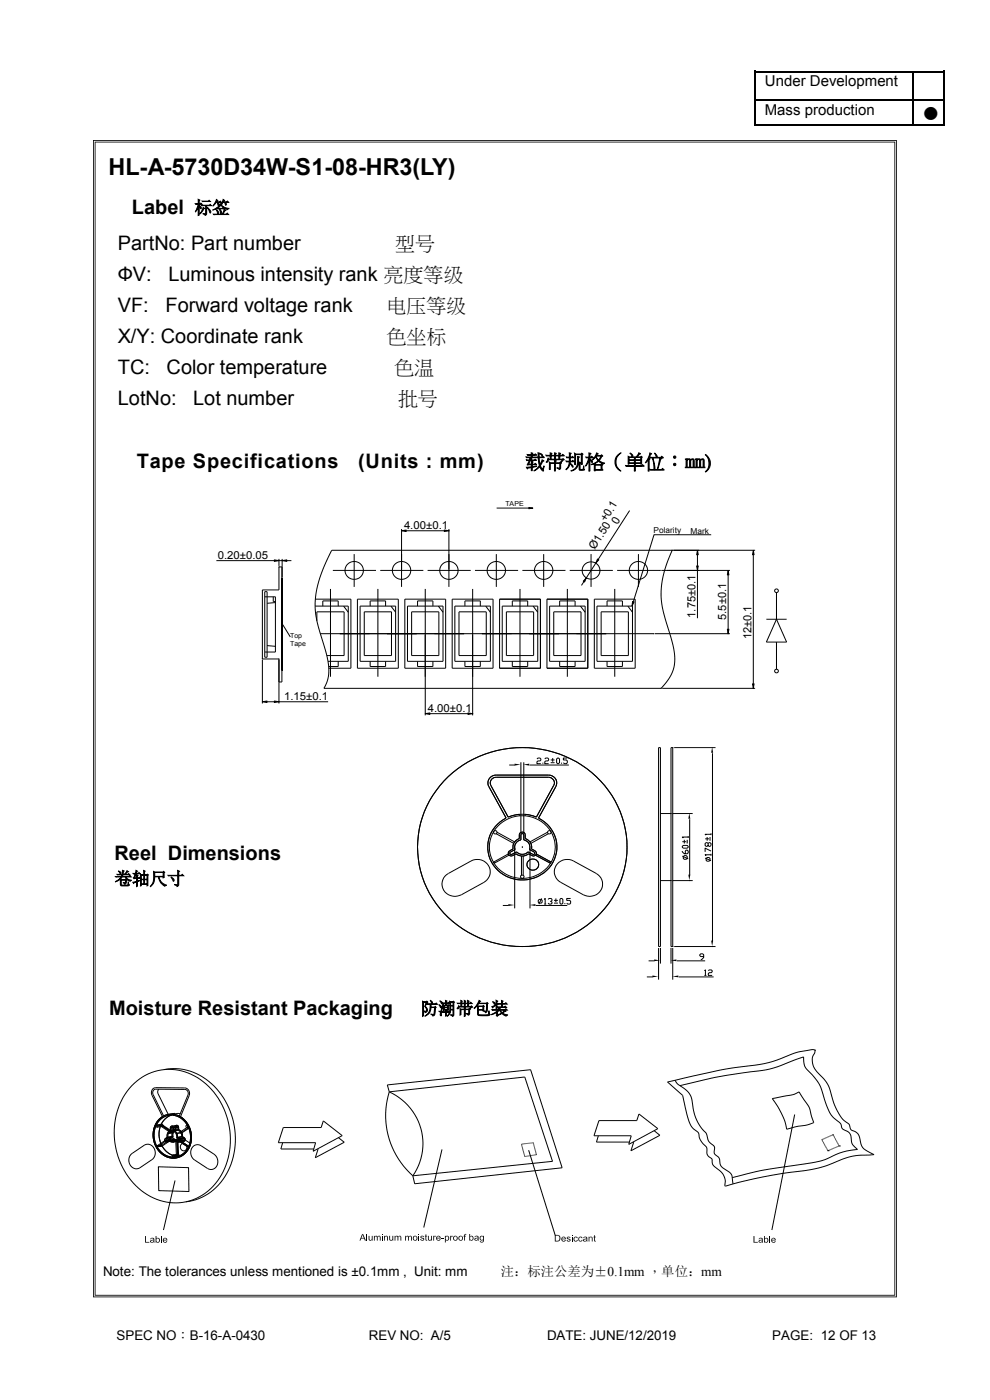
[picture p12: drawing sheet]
<svg xmlns="http://www.w3.org/2000/svg" width="210mm" height="297mm" viewBox="0 0 210 297" stroke-linecap="round" stroke-linejoin="round" font-family="sans-serif">
<path d="M20.3 30.2v244.5h169.4v-244.5zM20.1 30.1h169.8v244.8h-169.8zM19.9 29.9v245.2h170.2v-245.2zM19.7 29.7h170.6v245.5h-170.6z" fill="#000"/>
<path d="M160 15.2h40.3M160.2 15v11.3M193.8 15.3v11M200.2 15v11.3M160 26.5h40.3M160.3 21.2h39.7" fill="none" stroke="#000" stroke-width=".38"/>
<g fill="none" stroke="#000" stroke-width=".21">
<path d="M45.9 118.9h12.3M59.2 118.6v1.5M59.2 118.9h.7M59.9 118.6v3.9M60.8 118.9h1M75.1 117.6v6.9M85.2 112.2v12.3M86.2 112.6h8.1M95.2 112.2v12.3M95.2 112.6h.1M105.3 117.6v6.9M105.4 107.8h6.8"/>
<path d="M115.3 117.6v6.9M125.4 117.6v6.9M126.4 119.5l-2 3.1M126.4 119.5h.1M133.6 108.3l-6.7 10.4M135.4 117.6v6.9M142.8 116.7h17.4M148 117.7v2.4M150.9 113.4h-12.2l-4.3 14.2M159.8 117.7v27.4M56.2 126.6h2.2v11.7h-2.2M56.2 125.5h.5v13.9h-.5z"/>
<path d="M56.7 137l1.7 .1M58 126.6v1h.4M58.4 127.8l-1.7 .2M59.8 122.7l.1 19.5zM59.9 122.7h.1M60 132.5l1.6 2.6M66.8 128.6h7.1v11.7h-4.3M66.9 127.1h7.5v14.7h-4.6M67.2 131.7v-1.9h5.8v9.3h-3.7M68 134.4h70.7M68.5 128.6v-1.1h3.2v1.1M70.1 124.9v18.7"/>
<path d="M70.6 121h9.2M72.9 128.6l1 1.3M75.8 127.1h8.7v14.7h-8.7zM76.4 128.6h7.5v11.7h-7.5zM77.3 129.8h5.8v9.3h-5.8zM78.5 128.6v-1.1h3.3v1.1M80.2 124.9v18.7M80.7 121h9.1M82.9 128.6l1 1.3M85.9 127.1h8.6v14.7h-8.6zM86.4 128.6h7.6v11.7h-7.6zM87.3 129.8h5.8v9.3h-5.8z"/>
<path d="M88.6 128.6v-1.1h3.2v1.1M90.2 124.9v26.9M90.7 121h9.2M93 128.6l1 1.3M95.9 127.1h8.7v14.7h-8.7zM96.5 128.6h7.5v11.7h-7.5zM97.4 129.8h5.8v9.3h-5.8zM98.6 128.6v-1.1h3.3v1.1M100.3 124.9v26.9M100.8 121h9.1M103 128.6l1 1.3M106 127.1h8.6v14.7h-8.6z"/>
<path d="M106.5 128.6h7.6v11.7h-7.6zM107.4 129.8h5.8v9.3h-5.8zM108.7 128.6v-1.1h3.2v1.1M110.3 124.9v18.7M110.8 121h9.2M113.1 128.6l1 1.3M116 127.1h8.7v14.7h-8.7zM116.6 128.6h7.5v11.7h-7.5zM117.5 129.8h5.8v9.3h-5.8zM118.7 128.6v-1.1h3.3v1.1M120.4 124.9v18.7M120.9 121h9.1"/>
<path d="M123.1 128.6l1 1.3M123.9 123.4l-.6 .8M126.1 127.1h8.6v14.7h-8.6zM126.6 128.6h7.6v11.7h-7.6zM127.5 129.8h5.8v9.3h-5.8zM128.8 128.6v-1.1h3.2v1.1M130.4 124.9v18.7M130.9 121h9.2M133.2 128.6l1 1.3M138.9 134.4h15.9M140.3 121h14.5M148 121v10.2"/>
<path d="M154.5 122v11.5M162.6 131.4h4.3M164.7 125.7v5.7M164.7 136.2v5.8M164.7 131.4l2.2 4.8h-4.3zM55.7 140v9.2M56.6 148.9h1.6M59.2 144.7h.6v-24.4h-.6v4.9h-3.5v14.6h3.5v9.4M59.2 148.9h10.4M71.7 140.3v1.1h-2M78.5 140.3v1.1h3.3v-1.1M88.6 140.3v1.1h3.2v-1.1"/>
<path d="M91.2 151.4h8.1M98.6 140.3v1.1h3.3v-1.1M100.3 151.4h.1M108.7 140.3v1.1h3.2v-1.1M118.7 140.3v1.1h3.3v-1.1M128.8 140.3v1.1h3.2v-1.1M139.7 158.6h.4v42.2h-.4zM140.2 146a8.7 8.7 0 0 0 2.5-9.5l-.7-2.3a22.8 22.8 0 0 1-1.8-8.9 22.9 22.9 0 0 1 2.4-8.6h-72.2a24.7 24.7 0 0 0-3.6 11.8l.5 3.6 1.3 4.5a12.9 12.9 0 0 1 .8 7.9l-.7 1.5h71.6M140.5 146h19.7M142.3 158.6h.4v42.2h-.4zM143 158.6h8.8M151.1 159.8v39.8"/>
<path d="M95.1 164.8a22.9 22.9 0 0 1 35.4 5.1 20.7 20.7 0 0 1-11.8 29.5 22.5 22.5 0 0 1-29.1-13.4 20.4 20.4 0 0 1 5.5-21.2zM105.3 176.9l3.7 2M105.4 176.6l3.8 2M105.6 175.3a7.1 7.1 0 0 1 7.6-1.8 7.1 7.1 0 0 1 4.6 6.2 7 7 0 0 1-7 6.7 7 7 0 0 1-7-6.7l.4-2a6.1 6.1 0 0 1 1.4-2.4zM107.3 173.6a6.9 6.9 0 0 0-3.6 7.7 6.9 6.9 0 0 0 6.7 5.4 7 7 0 0 0 7-3.9 7 7 0 0 0-1.3-7.9l-1.9-1.3 3.7-6.7a1.66 1.66 0 0 0-1.5-2.5h-11.1a1.67 1.67 0 0 0-1.6 2.5l3.7 6.7M107.8 173.4l-3.7-6.8a1.21 1.21 0 0 1 1.2-1.7h11.1a1.18 1.18 0 0 1 1.1 1.7l-3.7 6.8M107.8 173.4a7.7 7.7 0 0 1 6 0M108 162.3h1.2M110.2 173.1v-.3l-2.4 .6M110.3 176.8a.64 .64 0 0 1 .7-.2 .64 .64 0 0 1 .4 .5v.8l.7 .4a1.8 1.8 0 0 1 .6 1.8l.8 .4a.6 .6 0 0 1 .2 .8 .6 .6 0 0 1-.9 .2l-.7-.4a2.09 2.09 0 0 1-2.6 0l-.7 .4a.6 .6 0 0 1-.9-.2 .6 .6 0 0 1 .2-.8l.7-.4a1.89 1.89 0 0 1 1.4-2.2zM110.5 161.7v15.1M110.5 177l.3-.2 .3 .2v1.2a1.56 1.56 0 0 1 1.2 2l1 .6 .1 .3-.4 .2-1-.6a1.7 1.7 0 0 1-2.4 0l-1 .6-.4-.2 .1-.3 1-.6a1.56 1.56 0 0 1 1.2-2z"/>
<path d="M110.8 179.7h.1M111.1 161.7v15.1M111.4 173.1v-.3l2.4 .6M112.3 162.3h8.4M113.9 161l.2-.2h.4l.2 .2-.2 .4h-.4l-.2 .2v.4h.8M115.2 161.8v.2M115.6 161l.2-.2h.4l.2 .2-.2 .4h-.4l-.2 .2v.4h.8M116.1 176.6l-3.7 2M116.3 176.9l-3.7 2M116.8 161.8h.8M116.8 161.2h.8M117.2 160.8v.8"/>
<path d="M118.1 161l.2-.2 .4 .2v.8l-.2 .2-.4-.2zM119.1 161.8v.2M120.3 160.8h-.8v.4h.7l.1 .2v.4l-.1 .2h-.5l-.2-.2M140.1 172.6h2.3M142.7 172.6h4.2M144.7 179.6l.3-.2h.8l.2 .3-.2 .2h-.8zM144.7 178.6h.9M145.2 178.2v.7M145.8 178.2v.7M146 177.6h-1.3l.3 .2M146 177.4v.4M146.3 173.8v11.9"/>
<path d="M149.6 178h.8M150 177.6v.8M150.2 178.9l.4-.1 .2 .1v.5l-.4 .2-.2-.2v-.5l-.2-.1-.4 .1v.5l.2 .2 .4-.2M150.6 177.6v.8M150.8 177h-1.2l.2 .2M150.8 176.8v.4M94.4 185.9l.7-.6 4.8-2.6a2.65 2.65 0 0 1 3.7 .8 2.65 2.65 0 0 1-1 3.7l-4.7 2.6a2.67 2.67 0 0 1-3.4-.5 2.67 2.67 0 0 1-.1-3.4zM104.7 182.9l3.1-1.7 .2 .2-3.2 1.7zM106.7 192.1h1.2M109.2 180v12.7M110.6 181.6v4.1M111 181.6v4.1"/>
<path d="M112.4 180v12.7M113.6 181.4l3.2 1.7M113.7 192.1h6.6M113.8 181.2l3.1 1.7M114.2 191l.2-.2h.4l.2 .2v.4l-.2 .2h-.4l-.2-.2zM114.9 190.6l-.6 1.2M115.4 190.8l.3-.2v1.2M115.4 191.8h.5M116.3 190.8l.2-.2h.4l.2 .4-.4 .2M116.9 191.2l.2 .2-.2 .4h-.4l-.2-.2M117.5 191.6h.9M117.5 191h.9"/>
<path d="M117.9 190.6v.8M118.2 183.3a2.79 2.79 0 0 1 3.5-.6l4.8 2.6a2.65 2.65 0 0 1 .9 3.7 2.65 2.65 0 0 1-3.7 .8l-4.7-2.6a2.52 2.52 0 0 1-.8-3.9zM119 190.6l.4 .2v.8l-.2 .2-.4-.2v-.8zM119.8 191.6v.2M121.1 190.6h-.9v.4h.7l.2 .2v.4l-.2 .2h-.5l-.2-.2M140.1 186.8h2.3M142.7 186.8h4.2M144.7 180.5l.5 .6h.6l.2-.2v-.4l-.2-.1-.4 .1v.6M144.7 181.6l1.3 .6M145 181.7l.2-.2h.4l.2 .2v.4l-.2 .2h-.4l-.2-.2zM149.6 182l1.2 .6M149.8 182.1l.2-.2h.4l.2 .2v.4l-.2 .2h-.4l-.2-.2z"/>
<path d="M150.8 181.3h-1.2l.2 .2M150.8 180.5l-1.2-.6v.8M150.8 181.1v.4M137.2 207.3h1.3M137.6 203.8h1.2M139.7 201.1v6.7M140.1 201.1v3.3M142.3 201.1v3.3M142.7 201.1v6.7M143 200.8h8.8M143.6 203.8h6M144 207.3h7.4"/>
<path d="M149.3 202.9h-.6l-.3-.3 .3-.2h.4l.2 .2v.5l-.4 .4h-.2M149.4 205.9l.2-.1v1.1M149.4 206.9h.5M150.3 205.9l.2-.1h.4l.2 .1-.2 .4h-.4l-.2 .2v.4h.8M27.9 230.4a11.1 11.1 0 0 1 16.4 .1 15.7 15.7 0 0 1 .9 21.2 11.1 11.1 0 0 1-16.4-.2 15.7 15.7 0 0 1-.9-21.1zM32.5 230.9l.5-.2 6.2 .1a1.17 1.17 0 0 1 .9 1.6l-1.8 4.5a5 5 0 0 1 0 8.5 4.3 4.3 0 0 1-5.8-3.9 4.7 4.7 0 0 1 2-4.6l-2.3-4.7v-.7zM33.7 231.1l-.2 .4v.6l2.3 4.5M34.1 238.7l-1 .2M34.2 239l2.1 1.4M34.3 238.8l.3-.1-1.1 .2M34.3 238.8l-.1 .2M34.3 238.8l2.1 1.4"/>
<path d="M34.3 238.5l-1 .1M34.4 239l-1.1 .1M34.5 238.9l-.3 .1M34.6 238.7l2.1 1.4-.1 .2-2.1-1.4zM34.7 236.7l-2.2-4.5a.77 .77 0 0 1 .6-1.1h6.1a.82 .82 0 0 1 .7 1.2l-1.9 4.5M34.7 226.9a12.5 12.5 0 0 1 13.5 7.4 15.2 15.2 0 0 1-3 18.2 10.8 10.8 0 0 1-5.8 2.5M36 236.4a4.5 4.5 0 0 0-3.1 6.4 4 4 0 0 0 6.4 1.9 5 5 0 0 0-2.6-8.3M36 236.4v.2M36 236.6l.7-.1a4.5 4.5 0 0 0-2.1 6.9 4 4 0 0 0 3.2 1.9l-1.1 .2M36.1 239.3l1.1-.2v.6l-1 .1zM36.1 239.3a.35 .35 0 0 1 .4-.4 .35 .35 0 0 1 .3 .4M36.1 239.3l.1 .5"/>
<path d="M36.2 239.8l-.6 .5-.1 1M36.3 239.3l.2-.2 .1 .2M36.3 239.3v.7M36.3 240a1.02 1.02 0 0 0-.6 1.4M36.6 239.3l.1 .7M36.7 240a1.14 1.14 0 0 1 .7 1.4M36.7 236.4v.2a4.7 4.7 0 0 1 3.6 3.7 4.7 4.7 0 0 1-2 4.8 4.1 4.1 0 0 1-5.6-3.7 4.1 4.1 0 0 1 3.3-4.8M36.8 239.3l1.1-.2v.6l-1.1 .1zM36.8 239.3v.5M36.8 239.8l.6 .5 .2 1M37.1 236.3v-.1l-1.1 .2M37.2 239.1a.35 .35 0 0 1 .3-.4 .35 .35 0 0 1 .4 .4"/>
<path d="M37.2 239.1l-1.1 .2M37.2 239.1v.6M37.2 239.7l-.6 .6-.1 .8M37.2 239.7l-1 .1M37.4 239.1l.1-.2 .2 .2M37.4 239.1v.7M37.4 239.1l-1.1 .2M37.4 239.8a1.02 1.02 0 0 0-.6 1.4M37.4 239.8l-1.1 .2M37.5 238.7l-1 .2M37.5 238.9l-1 .2M37.7 239.1v.7"/>
<path d="M37.7 239.1l-1.1 .2M37.7 239.8a1.15 1.15 0 0 1 .8 1.4M37.7 239.8l-1 .2M37.9 239.1l-1.1 .2M37.9 239.1v.6M37.9 239.7l.7 .6 .1 .8M37.9 239.7l-1.1 .1M38.2 236.3l-.4-.1-1.1 .2M39.7 238.7h-.1M39.9 239l-1.7 1.2 .1 .2 .3-.1 1.5-.9M40 239.1l-.3 .1M40 239.2l-1.7 1.2"/>
<path d="M60.1 239.2h8l.5-1.4 4 3.1-6.2 3.3 .5-1.8h-7.9zM82.6 231.6a12 12 0 0 1 5 17.8M82.6 231.6a17 17 0 0 0 5 17.8M82.6 231.6l-.4-1.4 30.4-3.3 6.6 20.8-31.2 3.4-.4-1.7M82.6 231.6l28.7-3.1 5.9 17.9-29.6 3M127.1 237.7h8l.4-1.4 4.1 3.1-6.2 3.4 .5-1.8h-7.9zM138.8 239.9l1.2 1-6.2 3.2 .6-1.8M143.2 229.2a3.4 3.4 0 0 0 1.8 1.6 4 4 0 0 1 1.9 3.5 9.6 9.6 0 0 0 3 6.2v.2a2.87 2.87 0 0 0 1.6 2.5l.1 .6a1.23 1.23 0 0 0 .8 1.7l.2 .4a2.25 2.25 0 0 0 1.6 2.4 1.9 1.9 0 0 1 1.2 2.1l.1 .8M144.2 230.3a113.9 113.9 0 0 1 18.3-3.3 44.6 44.6 0 0 0 7.2-2.5l.8-.3a3.5 3.5 0 0 0 1.5 3.6 8.5 8.5 0 0 1 2.5 4 12.3 12.3 0 0 0 2.3 5.3l1.6 1.4a1.47 1.47 0 0 0 1.3 1.5 1.56 1.56 0 0 1 .9 1.4l.3 1.4 1 1.1a15.9 15.9 0 0 0-6.9 2.1l-2.9 .7a109.3 109.3 0 0 0-15.1 2.7l-1.7 .4M163.8 233.1l4.4-.9 1.3-.6 1 1.6a6.1 6.1 0 0 1 1.7 3.7l.4 1.3a12.3 12.3 0 0 1-3.9 .9l-1.8 .5a14.4 14.4 0 0 0-3.1-6.5zM168.6 236.4l-4.9 24.6M172.9 222.8v.4a3.4 3.4 0 0 0 .8 4.6 8.3 8.3 0 0 1 2.9 5.5 8.2 8.2 0 0 0 3.3 5l.4 .5a1.23 1.23 0 0 0 1.2 1.3 2.76 2.76 0 0 1 1.1 2.4 2.76 2.76 0 0 0 2 2.1l.8 .4-1.5 .1a14.1 14.1 0 0 0-7.3 1.7 31.3 31.3 0 0 1-9.8 2 113.6 113.6 0 0 0-13 2.8 3.3 3.3 0 0 0-1.5-3.5l-.6-.5a1.91 1.91 0 0 1-.7-1.8l-.2-.1a1.54 1.54 0 0 1-.8-2l-.2-.4-.4-.4a3.7 3.7 0 0 1-1.3-2.6l-.1-.1a4.2 4.2 0 0 1-2.1-3.1l-1.1-4.7-3.2-2.9 1.6-.3"/>
<path d="M173.1 222.8l-.9-.1a20.5 20.5 0 0 0-7.4 2.2 39.6 39.6 0 0 1-9.4 1.7l-2.8 .5-9.4 2.1M27.8 244.9l2.8-1.9a1.74 1.74 0 0 1 2.1 .6 1.74 1.74 0 0 1-.3 2.3l-2.7 1.8a1.74 1.74 0 0 1-2.2-.6 1.74 1.74 0 0 1 .3-2.2zM33.2 243.1l.1 .2M33.6 247.5l6.4 .2 .1 5.1-6.4-.2zM34.3 243l.1 .1M34.3 243l-1.1 .1M34.3 243l-1 .2M34.3 243.1l-1 .1M34.4 243.1l-1.1 .2M35 242v.2M35 242l-1.8 1.1M35 242.2l-1.7 1.1"/>
<path d="M35.1 241.5l.4-.2 1-.2-.3 .3zM35.1 241.5a.39 .39 0 0 0-.1 .6 .39 .39 0 0 0 .5 .1M35.2 241.7l-.1 .3h.3M35.5 242.2l.3-.2 1.1-.2-.4 .3zM35.5 242.2l.3-.2 .7 .3 .4-.1 .4-.2 .4 .3M35.5 241.3l-.4 .2M35.7 241.4l-.5 .3M35.9 241.7a.86 .86 0 0 0 1.4 0M35.9 241.7l-.5 .3M36 241.9l-1 .1M36.1 242l-.1-.2-1.7 1.2M36.1 242l-1.7 1.1"/>
<path d="M36.1 242l-1.1 .2M36.2 241.4a.39 .39 0 0 0-.2 .5 .39 .39 0 0 0 .5 .2M36.2 241.4l-1.1 .1M36.2 241.8l-1.2 .2M36.2 241.6v.2l.2 .1M36.2 241.6l-1 .1M36.4 240.2l-.1 .2M36.4 241.9l-1 .1M36.5 242.1l-1 .1M36.5 241.1l-1 .2M36.5 241.1l-.3 .3M36.6 241h.1"/>
<path d="M36.6 240.3l-.3 .1M36.6 240.2l-1 .2M36.7 240.1l-.3 .1M36.8 241.2l-.6 .4M36.8 241.2l-1.1 .2M36.8 240.3l-1.1 .2M36.9 241.8l.6 .3h.5l.4-.3M36.9 241.8l-.4 .3M36.9 241.5a.85 .85 0 0 0 1.4 .1M36.9 241.5l-.5 .4M36.9 241.5l-1 .2M37.1 242l-1.1 .1"/>
<path d="M37.1 241.7l-2.1 .4 1.9-.3M37.1 250.4l-2.4 10.6M37.3 241.7l.5 .4M37.3 242.2h.2l.1 2.7M37.3 242.2l.1 2.7M37.3 242l1.1-.2 .4 .3-1.1 .2zM37.4 244.9h.2M37.4 241.4l.6 .3M37.6 242.1h.2l.1 2.8h-.2zM37.6 242.1l-.3 .1M37.6 245.1l-1.1 .1M37.6 241.3l1.1-.2 .4 .3-1 .2z"/>
<path d="M37.6 241.3l.5 .3M37.7 244.9h-.3M37.8 242.1l-1.2 .2M37.8 244.8l-1.1 .2M37.8 242.1l1.5-.2 1 .6M37.9 244.9h-.3M38 241.7v.3l-.2 .1M38 245.1l-1.1 .2M38.1 241.6a.38 .38 0 0 1 .1 .5 .38 .38 0 0 1-.5 .2M38.2 242.2l1.8 1.2M38.2 241.7l-1.1 .2M38.2 242l1.8 1.2v.2l-1.8-1.2z"/>
<path d="M38.3 241.6l.7 .3 .1-.2-.1-.1M38.3 241.6l-1 .1M38.4 241.8l-1.8 .3M38.4 240.3l-1.1 .2M38.4 241.8l.4 .3M38.5 241.2l.5 .4M38.5 241.2l-1.1 .2M38.5 240.2l-1 .2M38.7 241.1l-1.1 .2M38.7 241.1l.4 .3M38.8 242.6a.75 .75 0 0 0-.5 1.2 .75 .75 0 0 0 1.3-.1v-.6M38.8 242.1l-1.1 .2"/>
<path d="M39 241.6l-1 .1M39.1 241.8l-1.9 .3M39.1 241.4a.38 .38 0 0 1 .2 .5 .38 .38 0 0 1-.5 .2M39.1 241.4l-1 .2M39.3 241.9l-1.1 .2M40.9 243.3a1.34 1.34 0 0 1 1.8-.2l2.7 1.8a1.72 1.72 0 0 1 .8 1.9 1.72 1.72 0 0 1-1.7 1.3l-3.2-2a1.92 1.92 0 0 1-.4-2.8zM60 242.4l-.4 1.4h7M71.8 241.4l1.2 .9-6.1 3.3 .6-1.8M93.8 243.9l-3.9 16.5M110.7 242.9v.2M110.7 242.7l-.1 .1M110.7 243.1l.1 .2"/>
<path d="M110.8 243.3v.2M110.8 243.5l.1 .2M110.9 243.8v.1M110.9 242.7h-.1M110.9 244l.1 .1M111 244.2v.1M111.1 244.4v.1M111.1 244.6l.1 .2M111.2 242.7h-.2M111.2 244.8v.2M111.2 245l.1 .2M111.3 245.3h.1"/>
<path d="M111.4 242.6l-.2 .1M111.6 242.6h-.1M111.6 245.3h-.1M111.8 242.6h-.1M111.9 245.3h-.2M112.1 242.6h-.2M112.1 245.2l-.2 .1M112.1 244l5.7 18.1M112.3 242.5l-.2 .1M112.3 245.2h-.1M112.5 242.5h-.1M112.5 245.2h-.1"/>
<path d="M112.7 242.5h-.1M112.7 245.1l-.1 .1M113 242.5h-.2M113 245.1h-.2M113 242.4l.2 .2M113.2 242.7v.1M113.2 245.1h-.2M113.2 242.9l.1 .1M113.3 243.1v.1M113.4 243.3v.2M113.4 243.5l.1 .2M113.4 245h-.1"/>
<path d="M113.5 243.7v.2M113.5 243.9l.1 .2M113.6 244.2v.1M113.6 245h-.1M113.6 244.4l.1 .1M113.7 244.6v.1M113.8 244.8l-.1 .2M126.9 241l-.4 1.3h7M174.4 241.9l.1 .1M174.5 241.7l-.1 .1M174.5 242.1l.1 .1M174.6 242.3l.1 .1"/>
<path d="M174.7 241.6l-.2 .1M174.7 242.5l.1 .1M174.8 242.7l.1 .1M174.9 241.5l-.2 .1M174.9 242.9l.1 .1M175 243.1l.1 .1M175.1 241.5h-.2M175.2 243.3v.1M175.3 243.5v.1M175.3 241.4h-.1M175.4 243.7v.1M175.5 243.9v.1"/>
<path d="M175.5 241.3h-.1M175.6 244.1h.1M175.7 241.2h-.1M175.8 244.1h-.2M175.9 241.1l-.1 .1M176 244h-.2M176.1 241l-.1 .1M176.2 243.9l-.2 .1M176.3 240.9l-.1 .1M176.4 243.8l-.2 .1M176.5 240.8l-.1 .1M176.6 243.7l-.2 .1"/>
<path d="M176.7 240.7h.1M176.7 240.7l-.1 .1M176.7 240.7l.1 .1M176.8 243.6l-.2 .1M176.8 240.9l.1 .1M176.9 241.1l.1 .1M177 243.5l-.1 .1M177 241.3l.1 .1M177.1 241.5l.1 .1M177.2 243.5h-.1M177.2 241.7l.1 .1M177.3 241.9l.1 .1"/>
<path d="M177.4 243.4h-.1M177.4 242.1l.1 .1M177.6 242.3v.1M177.6 243.3h-.1M177.7 242.4v.2M177.8 242.6v.2M177.8 243.2l-.1 .1M177.9 242.8v.2M178 243v.1M178 243.1h.1M178 243.1l-.1 .1"/>
<circle cx="75.2" cy="121" r="1.92"/>
<circle cx="85.2" cy="121" r="1.92"/>
<circle cx="95.3" cy="121" r="1.92"/>
<circle cx="105.3" cy="121" r="1.92"/>
<circle cx="115.4" cy="121" r="1.92"/>
<circle cx="125.4" cy="121" r="1.86"/>
<circle cx="135.5" cy="121" r="1.92"/>
<circle cx="164.7" cy="125.3" r=".39"/>
<circle cx="164.7" cy="142.4" r=".39"/>
<circle cx="105.1" cy="176.6" r=".37"/>
<circle cx="116.5" cy="176.6" r=".37"/>
<circle cx="110.8" cy="186" r=".36"/>
<circle cx="113.1" cy="183.4" r="1.22"/>
<circle cx="33.3" cy="238.9" r=".22"/>
<circle cx="34.3" cy="238.7" r=".23"/>
<circle cx="39.6" cy="239" r=".23"/>
<circle cx="36.7" cy="245.3" r=".22"/>
<circle cx="37.8" cy="245.1" r=".23"/>
</g>
<g fill="#000">
<path d="M151.1 158.5l.2 1.2h-.4zM109.2 162l1.2 .2-1.2 .2zM111 162.2l1.3-.2v.4zM146.2 172.5l.2 1.2h-.4zM107.8 191.8l1.3 .2-1.3 .2zM112.4 192l1.2-.2v.4zM146 185.6h.4l-.2 1.1zM150.9 199.6h.4l-.2 1.1zM138.4 207l1.2 .2-1.2 .1zM138.8 203.5l1.2 .3-1.2 .1zM142.3 203.8l1.2-.3v.4zM142.6 207.2l1.3-.2v.3z"/>
<path d="M30.8 262.2h.2v1.3h.7v.1h-.9z" fill-rule="evenodd"/>
<path d="M31.9 262.7h.4l-.3 .2h-.1z" fill-rule="evenodd"/>
<path d="M32 263.1h.6l-.5 .1-.1 .2 .2 .1-.3 .1-.1-.2z" fill-rule="evenodd"/>
<path d="M31.9 262.7a.53 .53 0 0 1 .8 0 .53 .53 0 0 1 0 .7l.1 .2h-.2l-.2-.1 .2-.4h-.5l.5-.1-.1-.2z" fill-rule="evenodd"/>
<path d="M31.9 263.6l.7-.1-.4 .2z" fill-rule="evenodd"/>
<path d="M33 262.2h.2v.5h.3l-.3 .3 .1 .5-.1 .1h-.2z" fill-rule="evenodd"/>
<path d="M33.2 263.5h.3z" fill-rule="evenodd"/>
<path d="M33.2 262.7a.47 .47 0 0 1 .7 .4 .47 .47 0 0 1-.7 .4h.3a.41 .41 0 0 0 .2-.4 .41 .41 0 0 0-.2-.4z" fill-rule="evenodd"/>
<path d="M34.1 262.2h.2v1.4h-.2z" fill-rule="evenodd"/>
<path d="M34.7 262.7h.3l-.3 .3 .8 .2h-.8l.1 .2 .2 .1h-.3l-.2-.4z" fill-rule="evenodd"/>
<path d="M34.7 262.7a.49 .49 0 0 1 .5-.1 .49 .49 0 0 1 .3 .5l-.8-.1h.6l-.2-.3z" fill-rule="evenodd"/>
<path d="M34.7 263.5l.8-.2-.3 .3z" fill-rule="evenodd"/>
<path d="M76.8 261.8h.2l-.3 .8 .5 .2h-.6l-.1 .4h-.2z" fill-rule="evenodd"/>
<path d="M77 261.8l.6 1.4h-.2l-.2-.4-.5-.2h.5l-.3-.7z" fill-rule="evenodd"/>
<path d="M77.7 261.8h.2v1.4h-.2z" fill-rule="evenodd"/>
<path d="M78.2 262.2h.2v.7l.2 .2h-.3z" fill-rule="evenodd"/>
<path d="M78.3 263.1h.6l-.3 .1z" fill-rule="evenodd"/>
<path d="M78.9 262.2h.1v1l-.3-.2z" fill-rule="evenodd"/>
<path d="M79.3 262.2l.3 .1-.1 .9h-.2z" fill-rule="evenodd"/>
<path d="M79.5 262.3h.3z" fill-rule="evenodd"/>
<path d="M79.6 262.2h.4l.2 .2-.1 .8h-.2v-.8z" fill-rule="evenodd"/>
<path d="M80.2 262.2h.5l-.6 .1z" fill-rule="evenodd"/>
<path d="M80.4 262.3l.3-.1v.2v.8h-.1v-.8z" fill-rule="evenodd"/>
<path d="M81 262.2h.2v1h-.2z" fill-rule="evenodd"/>
<path d="M81 261.8h.2v.2h-.2z" fill-rule="evenodd"/>
<path d="M81.5 262.2l.3 .1-.2 .9h-.1z" fill-rule="evenodd"/>
<path d="M81.7 262.2l.5 .1h-.6z" fill-rule="evenodd"/>
<path d="M81.9 262.3h.3l.1 .9h-.2v-.8z" fill-rule="evenodd"/>
<path d="M82.6 262.2h.2v.7l.2 .2h-.4z" fill-rule="evenodd"/>
<path d="M82.6 263.1h.7l-.4 .1z" fill-rule="evenodd"/>
<path d="M83.2 262.2h.2v1l-.3-.2z" fill-rule="evenodd"/>
<path d="M83.7 262.2l.3 .1-.1 .9h-.2z" fill-rule="evenodd"/>
<path d="M83.9 262.3h.2z" fill-rule="evenodd"/>
<path d="M84 262.2h.3l.3 .2-.1 .8h-.2v-.8z" fill-rule="evenodd"/>
<path d="M84.6 262.2h.4l-.5 .1z" fill-rule="evenodd"/>
<path d="M84.8 262.3l.2-.1 .1 .2v.8h-.1l-.1-.8z" fill-rule="evenodd"/>
<path d="M85.9 262.2l.4 .1-.2 .9h-.2z" fill-rule="evenodd"/>
<path d="M86.1 262.3h.3z" fill-rule="evenodd"/>
<path d="M86.2 262.2l.7 .2-.1 .8h-.2l-.1-.8z" fill-rule="evenodd"/>
<path d="M86.8 262.2h.5l-.6 .1z" fill-rule="evenodd"/>
<path d="M87 262.3l.3-.1 .1 .2v.8h-.2v-.8z" fill-rule="evenodd"/>
<path d="M87.7 262.3l.4-.1 .3 .1h-.3a.41 .41 0 0 0-.4 .4 .41 .41 0 0 0 .4 .4l-.5-.1z" fill-rule="evenodd"/>
<path d="M88.1 262.3h.3a.53 .53 0 0 1 .1 .7 .53 .53 0 0 1-.8 .1h.4a.41 .41 0 0 0 .3-.4 .41 .41 0 0 0-.3-.4z" fill-rule="evenodd"/>
<path d="M88.8 262.2h.1v1h-.1z" fill-rule="evenodd"/>
<path d="M88.8 261.8h.1v.2h-.1z" fill-rule="evenodd"/>
<path d="M89.1 262.9l.5 .2h-.3z" fill-rule="evenodd"/>
<path d="M89.3 262.2l.6 .1-.6 .1a.67 .67 0 0 1 .7 .7l-.3 .1-.4-.1 .4-.1 .1-.2a.42 .42 0 0 1-.5-.1 .42 .42 0 0 1 0-.5z" fill-rule="evenodd"/>
<path d="M89.6 262.3h.3l.1 .1z" fill-rule="evenodd"/>
<path d="M90.3 261.9l.1-.1v.4h.2v.1h-.2l.1 .8h-.2v-.8h-.2z" fill-rule="evenodd"/>
<path d="M90.3 263.1l.3-.1v.2z" fill-rule="evenodd"/>
<path d="M90.8 262.2h.2v.7l.2 .2h-.4z" fill-rule="evenodd"/>
<path d="M90.8 263.1h.7l-.4 .1z" fill-rule="evenodd"/>
<path d="M91.5 262.2h.1v1l-.3-.2z" fill-rule="evenodd"/>
<path d="M91.9 262.2l.4 .1-.2 .2v.7h-.2z" fill-rule="evenodd"/>
<path d="M92.2 262.2h.3l-.1 .2-.3-.1z" fill-rule="evenodd"/>
<path d="M92.7 262.3h.3l-.3 .3 .8 .1h-.8l.3 .4h-.3l-.2-.4z" fill-rule="evenodd"/>
<path d="M92.7 262.3a.49 .49 0 0 1 .5-.1 .49 .49 0 0 1 .3 .5l-.8-.1h.6l-.2-.3z" fill-rule="evenodd"/>
<path d="M92.7 263.1l.8-.2-.3 .3z" fill-rule="evenodd"/>
<path d="M93.6 262.6h.6v.2h-.6z" fill-rule="evenodd"/>
<path d="M94.4 262.2l.3 .1-.1 .6 .2 .2h-.2v.5h-.2z" fill-rule="evenodd"/>
<path d="M94.5 262.3l.3-.1h.3z" fill-rule="evenodd"/>
<path d="M94.8 262.3l.3-.1a.51 .51 0 0 1 .2 .7 .51 .51 0 0 1-.7 .2h.2a.42 .42 0 0 0 .3-.4 .42 .42 0 0 0-.3-.4z" fill-rule="evenodd"/>
<path d="M95.5 262.2l.4 .1-.2 .2v.7h-.2z" fill-rule="evenodd"/>
<path d="M95.8 262.2h.3l-.1 .2-.3-.1z" fill-rule="evenodd"/>
<path d="M96.3 262.3l.3-.1 .4 .1h-.4a.41 .41 0 0 0-.3 .4 .41 .41 0 0 0 .3 .4l-.4-.1z" fill-rule="evenodd"/>
<path d="M96.6 262.3h.4a.53 .53 0 0 1 0 .7 .53 .53 0 0 1-.8 .1h.4a.41 .41 0 0 0 .3-.4 .41 .41 0 0 0-.3-.4z" fill-rule="evenodd"/>
<path d="M97.4 262.3l.3-.1 .4 .1h-.4a.41 .41 0 0 0-.3 .4 .41 .41 0 0 0 .3 .4l-.4-.1z" fill-rule="evenodd"/>
<path d="M97.7 262.3h.4a.53 .53 0 0 1 0 .7 .53 .53 0 0 1-.7 .1h.3a.41 .41 0 0 0 .3-.4 .41 .41 0 0 0-.3-.4z" fill-rule="evenodd"/>
<path d="M98.5 261.9h.3l-.2 .3h.3v.1h-.3v.9h-.1v-.9h-.2z" fill-rule="evenodd"/>
<path d="M98.6 261.8h.3v.1h-.4z" fill-rule="evenodd"/>
<path d="M99.6 261.8h.1v.5h.3l-.3 .2 .2 .6-.2 .1h-.1z" fill-rule="evenodd"/>
<path d="M99.7 263.1h.3z" fill-rule="evenodd"/>
<path d="M99.7 262.3a.47 .47 0 0 1 .8 .4 .47 .47 0 0 1-.8 .4h.3a.42 .42 0 0 0 .3-.4 .42 .42 0 0 0-.3-.4z" fill-rule="evenodd"/>
<path d="M100.7 262.3h.4l-.3 .2h-.2z" fill-rule="evenodd"/>
<path d="M100.7 262.7h.6l-.4 .1-.1 .1 .2 .2h-.3l-.1-.2z" fill-rule="evenodd"/>
<path d="M100.7 262.3a.53 .53 0 0 1 .7 0 .53 .53 0 0 1 .1 .7l.1 .2h-.2l-.2-.1 .1-.4-.4-.1h.4v-.2z" fill-rule="evenodd"/>
<path d="M100.7 263.1h.7l-.4 .1z" fill-rule="evenodd"/>
<path d="M101.8 263.3l.7 .2-.5 .1z" fill-rule="evenodd"/>
<path d="M101.9 262.3l.3-.1 .3 .1h-.3a.39 .39 0 0 0-.3 .4 .39 .39 0 0 0 .3 .4h.5a.55 .55 0 0 1-1-.3z" fill-rule="evenodd"/>
<path d="M102.2 262.3h.3z" fill-rule="evenodd"/>
<path d="M102.5 263.1h.2l-.1 .3-.4 .1 .2-.1z" fill-rule="evenodd"/>
<path d="M102.3 262.3l.4-.1v.9h-.5l.2-.1 .1-.3z" fill-rule="evenodd"/>
<path d="M117.7 262l1 .1h-.8v1.1l.7 .1-.9 .1z" fill-rule="evenodd"/>
<path d="M118.2 262.1h.5a.85 .85 0 0 1-.1 1.2l-.7-.1h.3a.54 .54 0 0 0 .5-.5 .54 .54 0 0 0-.5-.6z" fill-rule="evenodd"/>
<path d="M119.2 262.5h.4l-.3 .3 .7 .1h-.7l.3 .4h-.4l-.1-.4z" fill-rule="evenodd"/>
<path d="M119.2 262.5a.48 .48 0 0 1 .6-.1 .48 .48 0 0 1 .2 .5l-.7-.1h.5l-.1-.3z" fill-rule="evenodd"/>
<path d="M119.2 263.3l.8-.2-.3 .3z" fill-rule="evenodd"/>
<path d="M120.2 263.1l.4 .2h-.3z" fill-rule="evenodd"/>
<path d="M120.3 262.4l.7 .1-.6 .1a.67 .67 0 0 1 .6 .7l-.3 .1-.4-.1 .5-.1v-.2a.41 .41 0 0 1-.4-.1 .41 .41 0 0 1-.1-.5z" fill-rule="evenodd"/>
<path d="M120.6 262.5h.4v.1z" fill-rule="evenodd"/>
<path d="M121.3 262.4h.1v1h-.1z" fill-rule="evenodd"/>
<path d="M121.3 262h.1v.2h-.1z" fill-rule="evenodd"/>
<path d="M121.8 262.5h.3a.41 .41 0 0 0-.3 .4 .41 .41 0 0 0 .3 .4l-.4-.1z" fill-rule="evenodd"/>
<path d="M121.8 262.5l.5-.1 .3 .3z" fill-rule="evenodd"/>
<path d="M121.8 263.3l.8-.3-.3 .4z" fill-rule="evenodd"/>
<path d="M122.8 262.5h.4a.41 .41 0 0 0-.3 .4 .41 .41 0 0 0 .3 .4l-.5-.1z" fill-rule="evenodd"/>
<path d="M122.8 262.5l.5-.1 .3 .3z" fill-rule="evenodd"/>
<path d="M122.8 263.3l.8-.3-.3 .4z" fill-rule="evenodd"/>
<path d="M123.8 262.5h.4l-.3 .2h-.2z" fill-rule="evenodd"/>
<path d="M123.8 262.9h.6l-.4 .1-.1 .1 .2 .2h-.3l-.1-.2z" fill-rule="evenodd"/>
<path d="M123.8 262.5a.53 .53 0 0 1 .7 0 .53 .53 0 0 1 .1 .7v.2h-.1l-.3-.2 .2-.3-.5-.1 .5-.1v-.2z" fill-rule="evenodd"/>
<path d="M123.8 263.3h.6l-.3 .1z" fill-rule="evenodd"/>
<path d="M124.9 262.4l.3 .1-.2 .9h-.1z" fill-rule="evenodd"/>
<path d="M125.1 262.4l.6 .1h-.7z" fill-rule="evenodd"/>
<path d="M125.3 262.5h.4v.1v.8h-.2v-.8z" fill-rule="evenodd"/>
<path d="M126 262.1l.2-.1v.4h.2v.1h-.2l.1 .7-.3 .1v-.8h-.1z" fill-rule="evenodd"/>
<path d="M126 263.3l.4-.1v.2z" fill-rule="evenodd"/>
<path d="M159.8 262.2h.2v1.3h.8v.1h-1z" fill-rule="evenodd"/>
<path d="M161 262.7h.4l-.3 .2h-.2z" fill-rule="evenodd"/>
<path d="M161 263.1h.6l-.4 .1-.1 .2 .2 .1-.3 .1-.1-.2z" fill-rule="evenodd"/>
<path d="M161 262.7a.54 .54 0 0 1 .7 0 .54 .54 0 0 1 .1 .7l.1 .2h-.2l-.2-.1 .1-.4h-.4l.4-.1v-.2z" fill-rule="evenodd"/>
<path d="M161 263.6l.6-.1-.3 .2z" fill-rule="evenodd"/>
<path d="M162.1 262.2h.2v.5h.2l-.2 .3 .1 .5-.2 .1h-.1z" fill-rule="evenodd"/>
<path d="M162.2 263.5h.3z" fill-rule="evenodd"/>
<path d="M162.3 262.7a.48 .48 0 0 1 .7 .4 .48 .48 0 0 1-.7 .4h.2a.41 .41 0 0 0 .3-.4 .41 .41 0 0 0-.3-.4z" fill-rule="evenodd"/>
<path d="M163.2 262.2h.2v1.4h-.2z" fill-rule="evenodd"/>
<path d="M163.7 262.7h.4l-.3 .3 .8 .2h-.8l.3 .3h-.4l-.1-.4z" fill-rule="evenodd"/>
<path d="M163.7 262.7a.48 .48 0 0 1 .6-.1 .48 .48 0 0 1 .3 .5l-.8-.1h.6l-.2-.3z" fill-rule="evenodd"/>
<path d="M163.7 263.5l.9-.2-.3 .3z" fill-rule="evenodd"/>
</g>
<g fill="#000" stroke="#000" stroke-width=".21">
<path d="M134.2 127.6l.3 .1-.4 .9z"/>
<path d="M58.2 118.8l1 .1-1 .2z" fill-rule="evenodd"/>
<path d="M59.9 118.9l.9-.1v.3z" fill-rule="evenodd"/>
<path d="M85.2 112.6l1-.2v.4z" fill-rule="evenodd"/>
<path d="M94.3 112.4l.9 .2-.9 .2z" fill-rule="evenodd"/>
<path d="M112.2 107.7l.8 .1-.8 .1z" fill-rule="evenodd"/>
<path d="M126.8 118.6l.2 .2-.6 .7z" fill-rule="evenodd"/>
<path d="M148 116.7l.1 1h-.3z" fill-rule="evenodd"/>
<path d="M159.8 116.7l.2 1h-.4z" fill-rule="evenodd"/>
<path d="M124.4 122.6l-.4 .9-.3-.2z" fill-rule="evenodd"/>
<path d="M147.8 120.1h.3l-.1 .9z" fill-rule="evenodd"/>
<path d="M154.3 133.5h.3l-.1 .9z" fill-rule="evenodd"/>
<path d="M154.5 121l.1 1h-.3z" fill-rule="evenodd"/>
<path d="M55.7 148.9l.9-.2v.3z" fill-rule="evenodd"/>
<path d="M58.2 148.7l1 .2-1 .1z" fill-rule="evenodd"/>
<path d="M90.2 151.4l1-.2v.4z" fill-rule="evenodd"/>
<path d="M99.3 151.2l1 .2-1 .2z" fill-rule="evenodd"/>
<path d="M159.6 145.1h.4l-.2 .9z" fill-rule="evenodd"/>
</g>
<text font-size="5" x="23" y="37">HL-A-5730D34W-S1-08-HR3(LY)</text>
<g font-size="4.2">
<text x="28" y="45.3">Label</text>
<text x="25" y="53">PartNo: Part number</text>
<text x="83.8" y="53">型号</text>
<text x="25" y="59.6">ФV:</text>
<text x="35.7" y="59.6">Luminous intensity rank 亮度等级</text>
<text x="25" y="66.2">VF:</text>
<text x="35.1" y="66.2">Forward voltage rank</text>
<text x="82" y="66.2">电压等级</text>
<text x="25" y="72.8">X/Y: Coordinate rank</text>
<text x="82" y="72.8">色坐标</text>
<text x="25" y="79.4">TC:</text>
<text x="35.3" y="79.4">Color temperature</text>
<text x="83.6" y="79.4">色温</text>
<text x="25" y="86">LotNo:</text>
<text x="41" y="86">Lot number</text>
<text x="84.4" y="86">批号</text>
<text x="29" y="99.3">Tape Specifications</text>
<text x="76" y="99.3">(Units : mm)</text>
<text x="111.4" y="99.3">载带规格（单位：mm)</text>
<text x="24.3" y="182.4">Reel Dimensions</text>
<text x="23.2" y="215.3">Moisture Resistant Packaging</text>
</g>
<g font-size="3.7">
<text x="41.3" y="45.3">标签</text>
<text x="24.3" y="187.7">卷轴尺寸</text>
<text x="89.3" y="215.3">防潮带包装</text>
</g>
<g font-size="3.2">
<text x="162.3" y="18.2">Under Development</text>
<text x="162.3" y="24.3">Mass production</text>
<text x="195.9" y="25.1">●</text>
</g>
<g font-size="2.8">
<text x="21.9" y="270.7">Note: The tolerances unless mentioned is ±0.1mm , Unit: mm</text>
<text x="106.2" y="270.7">注：标注公差为±0.1mm ，单位：mm</text>
<text x="24.7" y="284.3">SPEC NO：B-16-A-0430</text>
<text x="78.2" y="284.3">REV NO: A/5</text>
<text x="116.1" y="284.3">DATE: JUNE/12/2019</text>
<text x="163.8" y="284.3">PAGE: 12 OF 13</text>
</g>
<g font-size="2.4">
<text x="128.6" y="110.8" transform="rotate(-57 128.6 110.8)">+0.1</text>
<text x="131" y="111.4" transform="rotate(-57 131 111.4)">0</text>
<text x="126.2" y="116.8" transform="rotate(-57 126.2 116.8)">Ø1.50</text>
<text x="147.5" y="131" transform="rotate(-90 147.5 131)">1.75±0.1</text>
<text x="154" y="131.5" transform="rotate(-90 154 131.5)">5.5±0.1</text>
<text x="159.4" y="135.6" transform="rotate(-90 159.4 135.6)">12±0.1</text>
</g>
<g font-size="2.3">
<text x="85.7" y="112.2">4.00±0.1</text>
<text x="46.2" y="118.5">0.20±0.05</text>
<text x="60.3" y="148.5">1.15±0.1</text>
<text x="90.7" y="151">4.00±0.1</text>
</g>
<g font-size="1.7">
<text x="138.6" y="113.1">Polarity</text>
<text x="146.5" y="113.2">Mark</text>
</g>
<g font-size="1.5">
<text x="107.2" y="107.4">TAPE</text>
<text x="61.5" y="137.1">Tape</text>
<text x="61.5" y="135.4">Top</text>
</g>
</svg>
